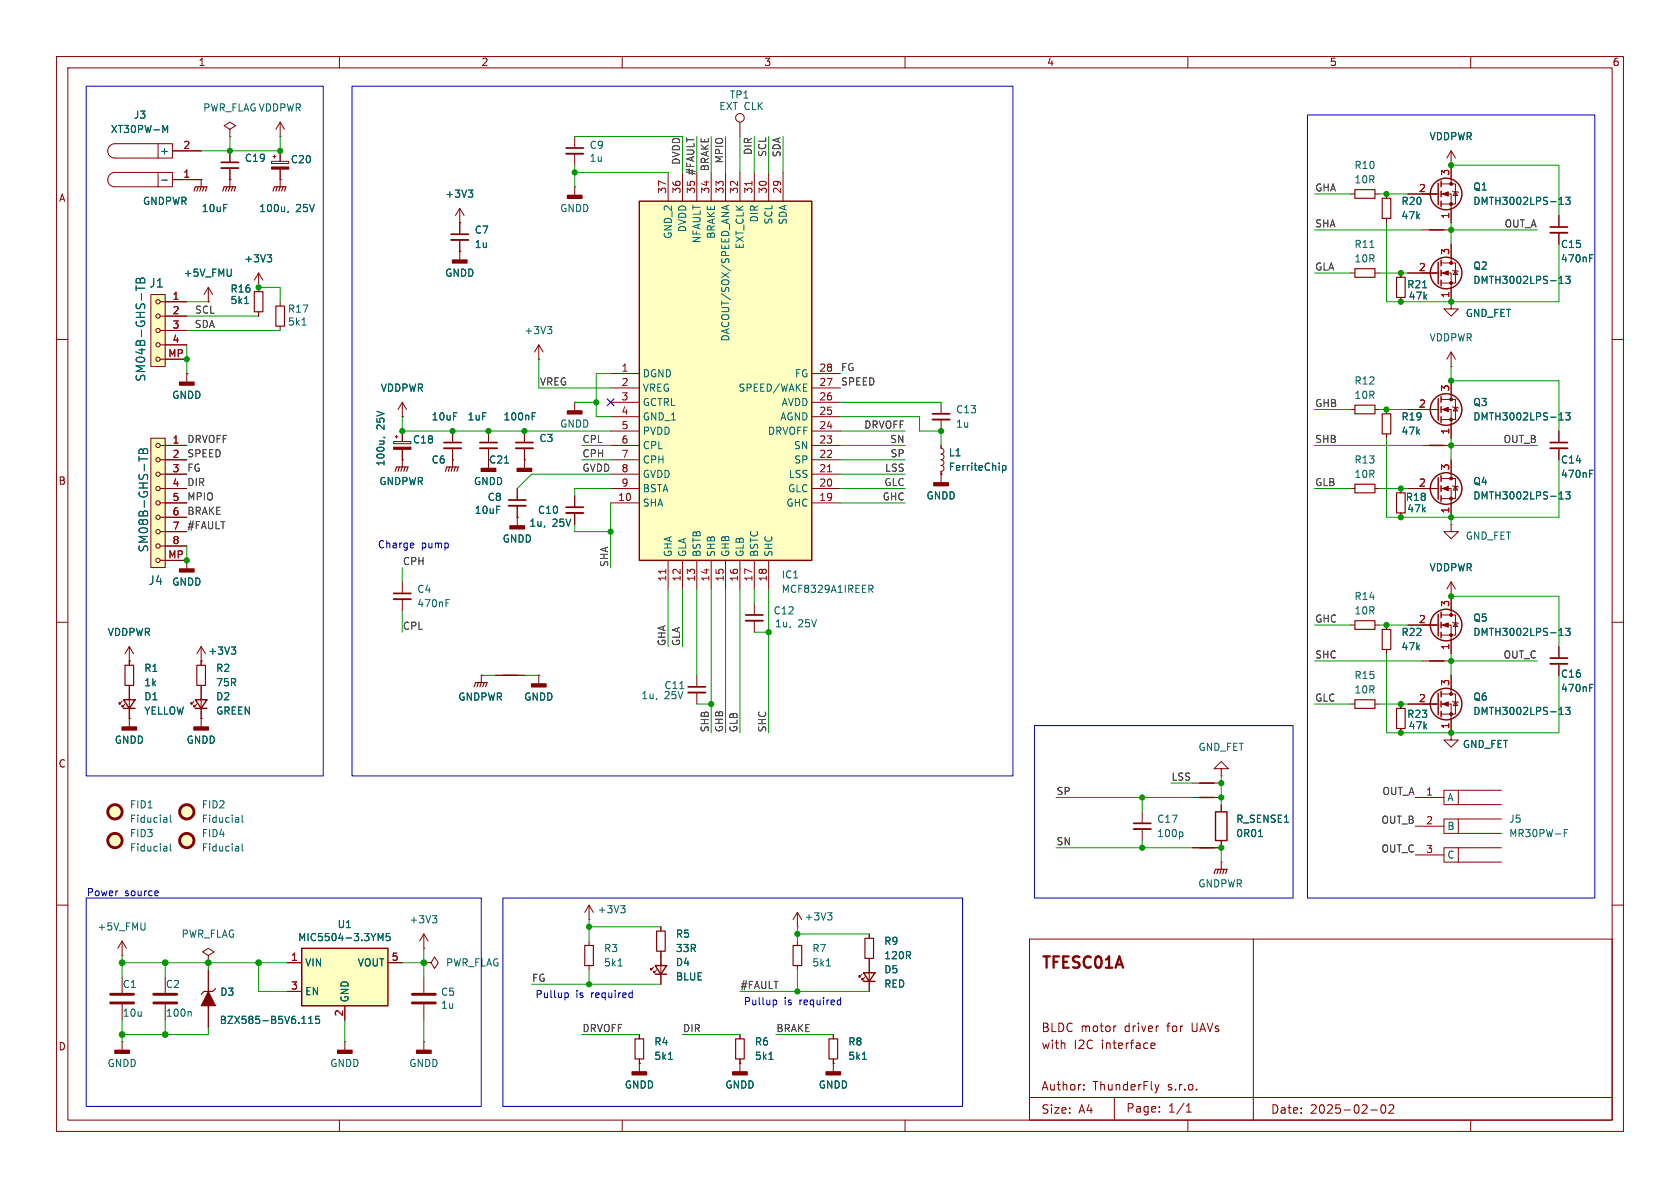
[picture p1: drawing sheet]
<svg xmlns="http://www.w3.org/2000/svg" width="297mm" height="210mm" viewBox="0 0 297 210" stroke-linecap="round" stroke-linejoin="round" font-family="sans-serif">
<g fill="none" stroke="#840000" stroke-width=".18">
<path d="M10 10h277v190h-277zM12 12h273v186h-273zM60 10v2M110 10v2M160 10v2M210 10v2M260 10v2M27.9 30.5h2.6v2.5h-2.6zM27.9 25.4h2.6v2.5h-2.6zM27.9 30.5h-7.6a1.27 1.27 0 0 0-1.3 1.3 1.27 1.27 0 0 0 1.3 1.2h7.6M27.9 25.4h-7.6a1.27 1.27 0 0 0-1.3 1.3 1.27 1.27 0 0 0 1.3 1.2h7.6M30.5 31.8h5.1"/>
<path d="M30.5 26.7h5.1M40.6 22.9l1.1-.7-1.1-.6-1 .6 1 .7v1.2M40.6 24.1h.1M48 28.5h3.1v.4h-3.1zM48.3 27.7h.5M48.5 27.4v.5M49.5 24.1h.1M49.5 21.6v2.5M49.5 26.7v1.8M49.5 29.9v1.9M49.5 21.6l-.7 1.3M49.5 21.6l.8 1.3"/>
<path d="M245.1 34.3v.8M245.1 38.6v.8M45.7 50.8h.1M45.7 48.3l-.7 1.2M45.7 48.3v2.5M45.7 48.3l.8 1.2M49.5 53.3v.8M49.5 57.7v.7M238.8 48.3h.7M243.1 48.3h.7M247.6 48.3v.7M247.6 52.6v.7"/>
<path d="M251.5 40.6h5M10 60h2M285 60h2M10 110h2M285 110h2M10 160h2M104.1 162.6h.1M104.1 160l-.7 1.3M104.1 160v2.6M104.1 166.4v.7M104.1 170.7v.8M104.1 160l.8 1.3"/>
<path d="M115.6 170.9l-.5 .6v-.3v.3h.2M116.1 171.5l-.5 .5v-.3v.3h.2M116.8 168.9v5.1M182 166h103v32h-103zM221.6 166v32M285 160h2M60 198v2M110 198v2M113 188h.1M113 182.9v.7M113 187.2v2.3M160 198v2"/>
<path d="M182 194h103M191.6 192.6v.1M191.6 191.8v.1M197 194v4M197.3 181.4h-.3M203.5 184.9l.7-.2-.1-.3h-.4l-.2 .2v.7h.6M204.2 191.7l.3 1M204.5 192.7l-.1 .4M204.7 181.4h.1M204.9 191.7l-.4 1M205 196.5v.1M205 195.7v.1"/>
<path d="M209.7 196.6h.9M209.7 195.5l.5-.4v1.5M210 198v2M242.3 196.2h1.2M244.3 195.4l.2-.1a.81 .81 0 0 1 .6 .6 .81 .81 0 0 1-.3 .8l-.2 .1a.81 .81 0 0 1-.3-1.4zM245.5 195.4l.6-.1 .2 .1 .1 .3-.9 1.1h.9M260 198v2"/>
</g>
<path d="M28.6 31.8h1M28.8 22.2l.4 .9 .4-.9v1.2M51 37.3l-.1 .3M47.2 45h.8l-.4 .5M47.8 45.5l.2 .3v.3l-.2 .2M53.4 57.5h.7M242.2 43.8h.7M251.5 50.9h.7M109.3 170.8h.7M109.7 160.1h.8l-.4 .5M110.3 160.6l.2 .2v.3l-.2 .3M118.2 187.3h.7" fill="none" stroke="#006464" stroke-width=".18"/>
<path d="M252.7 40.6h2.6M115.8 170.7h2.1l-1.1 1.5zM115.8 172.2h2.1" fill="none" stroke="#840000" stroke-width=".25"/>
<path d="M244.3 35.1h1.6v3.5h-1.6zM48.8 54.1h1.5v3.6h-1.5zM239.5 47.5h3.6v1.5h-3.6zM246.9 49h1.5v3.6h-1.5zM103.4 167.1h1.5v3.6h-1.5zM112.3 183.6h1.5v3.6h-1.5z" fill="none" stroke="#840000" stroke-width=".2"/>
<path d="M111.8 189.5h2.5v.5h-2.5z" fill="#840000" stroke="#840000" stroke-width=".25"/>
<path d="M48 29.5h3.1v.4h-3.1z" fill="#840000" stroke="#840000" stroke-width=".18"/>
<path d="M26.7 52.1h2.5v12.7h-2.5z" fill="#ffffc2"/>
<g fill="none" stroke="#840000" stroke-width=".18">
<path d="M26.7 52.1h2.5v12.7h-2.5zM28.3 58.4h4.7M28.3 55.9h4.7M28.3 53.3h4.7M28.3 63.5h4.7M28.3 61h4.7M33 66h.1M33 66v1.6"/>
<circle cx="27.9" cy="53.3" r=".38"/>
<circle cx="27.9" cy="58.4" r=".38"/>
<circle cx="27.9" cy="55.9" r=".38"/>
<circle cx="27.9" cy="61" r=".38"/>
<circle cx="27.9" cy="63.5" r=".38"/>
</g>
<path d="M24.1 50.5v.9M24.1 50.9h1.5M24.1 49.3l.4-.1 .3 .3a.41 .41 0 0 1 .4-.4 .41 .41 0 0 1 .4 .3v.6h-1.5zM24.8 49.5v.5" fill="none" stroke="#006464" stroke-width=".18"/>
<path d="M31.7 67.6h2.6v.5h-2.6z" fill="#840000" stroke="#840000" stroke-width=".25"/>
<path d="M26.7 77.5h2.5v22.8h-2.5z" fill="#ffffc2"/>
<g fill="none" stroke="#840000" stroke-width=".18">
<path d="M81.3 39.4h.1M81.3 36.8v4.6M81.3 36.8l-.8 1.3M81.3 36.8l.7 1.3M101.6 33h.1M101.6 24.1v2.1M101.6 27.2v2M101.6 33v1.5M130.8 21.6v2.5M36.8 53.3h.1M36.8 50.8l-.7 1.3M36.8 50.8v2.5"/>
<path d="M36.8 50.8l.8 1.3M45.7 50.8v.8M45.7 55.1v.8M81.3 44.5h.1M81.3 42.4v3.6M26.7 77.5h2.5v22.8h-2.5zM28.3 78.7h4.7M69.6 78.1h3v.3h-3zM69.8 77.2h.6M70.1 77v.5M71.1 73.7h.1M71.1 71.1l-.7 1.3"/>
<path d="M71.1 71.1v2.6M71.1 76.2v1.9M71.1 79.4v3.2M71.1 71.1l.8 1.3M80 76.2v2M80 79.2v3.4M95.2 63.5h.1M95.2 61v2.5M95.2 61l-.7 1.2M95.2 61l.8 1.2M101.6 71.1h.1M101.6 71.1v1.5"/>
<path d="M166.4 78.7v.6l.3 .1 .2 .4-.2 .3-.3 .2 .3 .1 .2 .4-.2 .3-.3 .2 .4 .2v.5l-.1 .2-.3 .1 .3 .1 .2 .4-.2 .4-.3 .1v2M166.4 71.1v2.1M166.4 74.2v2M28.3 99.1h4.7M28.3 96.5h4.7M28.3 94h4.7M28.3 91.4h4.7M28.3 88.9h4.7M28.3 86.4h4.7M28.3 83.8h4.7M28.3 81.3h4.7M71.1 81.3h.1"/>
<path d="M80 81.3h.1M86.4 81.3v1.5M91.4 91.4h.1M91.4 86.4v2M91.4 89.4v3.6M92.7 81.3h.1M92.7 81.3v1.5M101.6 87.6v2.1M101.6 90.7v2M166.4 83.8h.1M238.8 86.4h.7M243.1 86.4h.7"/>
<path d="M85.1 119.4h.1M85.1 119.4v1.3M87.6 119.4h5.1M95.2 119.4h.1M95.2 119.4v1.5M123.2 119.4v2M133.3 106.7v2M133.3 109.7v2.1M123.2 122.4v2.1M116.8 163.8v.8M116.8 168.1v.8M141 163.8h.1"/>
<path d="M141 161.3v2.5M141 166.4v.7M141 170.7v.8M141 161.3l-.8 1.3M141 161.3l.7 1.3M152.4 172.2l-.5 .5v-.2v.2h.2M152.9 172.7l-.5 .5v-.2v.2h.3M153.7 165.1v.8M153.7 169.4v5.9M130.8 188h.1M130.8 182.9v.7M130.8 187.2v2.3"/>
<path d="M147.3 188h.1M147.3 182.9v.7M147.3 187.2v2.3"/>
<circle cx="130.8" cy="20.8" r=".76"/>
<circle cx="27.9" cy="78.7" r=".38"/>
<circle cx="27.9" cy="88.9" r=".38"/>
<circle cx="27.9" cy="83.8" r=".38"/>
<circle cx="27.9" cy="81.3" r=".38"/>
<circle cx="27.9" cy="94" r=".38"/>
<circle cx="27.9" cy="91.4" r=".38"/>
<circle cx="27.9" cy="96.5" r=".38"/>
<circle cx="27.9" cy="86.4" r=".38"/>
<circle cx="27.9" cy="99.1" r=".38"/>
</g>
<g fill="none" stroke="#006464" stroke-width=".18">
<path d="M82.8 33.6h.8l-.4 .5M83.3 34.1l.3 .2v.3l-.3 .3M40.9 47.6l-.1 1.1M43.2 53.7h.8M96.8 57.7h.7l-.4 .5M97.3 58.2l.2 .3v.3l-.2 .2M24.6 79.5l.4-.1 .3 .3a.41 .41 0 0 1 .4-.4 .41 .41 0 0 1 .4 .3v.6h-1.5zM25.3 79.7v.5M67.8 77.3l.3 .1M24.6 80.7v.8M24.6 81.1h1.5M177.2 82.3v1.3"/>
<path d="M177.2 82.3h.4l.3 .2-.2 .6h-.5M120.2 121.7h.7M146.1 170.8h.7M146.3 161.4h.8l-.4 .4M146.8 161.8l.3 .3v.3l-.3 .2M135.9 187.3h.8M152.5 187.3h.7"/>
</g>
<g fill="none" stroke="#840000" stroke-width=".2">
<path d="M45 51.6h1.5v3.5h-1.5zM69.8 83.3l.3-.7h2l-.2 .7M70.6 82.6l-.2 .7M71.1 82.6l-.2 .7M71.6 82.6l-.2 .7M78.7 83.3l.3-.7h2l-.2 .7M79.5 82.6l-.3 .7M80 82.6l-.2 .7M80.5 82.6l-.2 .7M239.5 85.6h3.6v1.5h-3.6zM83.8 121.4l.3-.7h2l-.2 .7M84.6 120.7l-.3 .7"/>
<path d="M85.1 120.7l-.3 .7M85.6 120.7l-.3 .7M116.1 164.6h1.5v3.5h-1.5zM140.2 167.1h1.5v3.6h-1.5zM152.9 165.9h1.5v3.5h-1.5zM130 183.6h1.6v3.6h-1.6zM146.6 183.6h1.5v3.6h-1.5z"/>
</g>
<path d="M100.1 27.2h3M79.8 42.4h3M78.5 79.2h3M164.8 74.2h3.1M89.9 89.4h3.1M100.1 90.7h3M131.8 109.7h3.1M121.7 122.4h3" fill="none" stroke="#840000" stroke-width=".33"/>
<path d="M100.1 26.2h3M79.8 41.4h3M78.5 78.2h3M164.8 73.2h3.1M89.9 88.4h3.1M100.1 89.7h3M131.8 108.7h3.1M121.7 121.4h3" fill="none" stroke="#840000" stroke-width=".3"/>
<path d="M88.9 119.4h2.5M152.7 172h2l-1 1.5zM152.7 173.5h2" fill="none" stroke="#840000" stroke-width=".25"/>
<g fill="#840000" stroke="#840000" stroke-width=".25">
<path d="M94 120.9h2.5v.5h-2.5z"/>
<path d="M165.1 85.3h2.5v.6h-2.5z"/>
<path d="M146 189.5h2.6v.5h-2.6z"/>
<path d="M129.5 189.5h2.6v.5h-2.6z"/>
<path d="M100.3 72.6h2.6v.6h-2.6z"/>
<path d="M91.4 82.8h2.6v.5h-2.6z"/>
<path d="M90.2 93h2.5v.5h-2.5z"/>
<path d="M85.1 82.8h2.5v.5h-2.5z"/>
<path d="M100.3 34.5h2.6v.6h-2.6z"/>
<path d="M80 46h2.5v.5h-2.5z"/>
</g>
<path d="M69.6 79h3v.4h-3z" fill="#840000" stroke="#840000" stroke-width=".18"/>
<path d="M113 35.6h30.5v63.5h-30.5z" fill="#ffffc2"/>
<path d="M113 35.6h30.5v63.5h-30.5z" fill="none" stroke="#840000" stroke-width=".25"/>
<g fill="none" stroke="#840000" stroke-width=".18">
<path d="M35.6 31.8h.1M35.6 31.8v1.2M40.6 31.8h.1M40.6 26.7v2M40.6 29.7v3.3M49.5 31.8h.1M49.5 31.8v1.2M118.1 30.5v5.1M120.6 30.5v5.1M123.2 30.5v5.1M125.7 30.5v5.1M128.3 30.5v5.1"/>
<path d="M130.8 30.5v5.1M133.3 30.5v5.1M135.9 30.5v5.1M138.4 30.5v5.1M107.9 66h5.1M107.9 68.6h5.1M107.9 78.7h5.1M107.9 76.2h5.1M107.9 73.7h5.1M107.9 71.1h5.1M143.5 66h5.1M143.5 68.6h5.1"/>
<path d="M143.5 78.7h5.1M143.5 76.2h5.1M143.5 73.7h5.1M143.5 71.1h5.1M33 99.1h.1M33 99.1v1.5M107.9 88.9h5.1M107.9 86.4h5.1M107.9 83.8h5.1M107.9 81.3h5.1M118.1 99.1v5M120.6 99.1v5"/>
<path d="M123.2 99.1v5M125.7 99.1v5M128.3 99.1v5M130.8 99.1v5M133.3 99.1v5M135.9 99.1v5M143.5 88.9h5.1M143.5 86.4h5.1M143.5 83.8h5.1M143.5 81.3h5.1M74.9 172.7v2.8M74.9 177.5v2.8"/>
<path d="M61 184.2h.1M61 184.2v1.5M74.9 184.2h.1M74.9 184.2v1.5"/>
</g>
<path d="M132.9 32.1v.7M146.3 83.4h.7M117.7 100.6v.8" fill="none" stroke="#a90000" stroke-width=".18"/>
<path d="M128.5 36.4v.6M128.8 36.3l-1.2 .4 1.2 .4M142.1 69.2h.6M142.1 67.9h.6M153.6 103.4h.5l.2 .3-.1 .4h-.6M153.9 104.1l.4 .6" fill="none" stroke="#006464" stroke-width=".18"/>
<g fill="#840000" stroke="#840000" stroke-width=".25">
<path d="M59.7 185.7h2.5v.5h-2.5z"/>
<path d="M31.7 100.6h2.6v.5h-2.6z"/>
<path d="M73.7 185.7h2.5v.5h-2.5z"/>
</g>
<path d="M34.3 33.8l.2-.8h2.1l-.3 .8M35.1 33l-.3 .8M35.6 33l-.3 .8M36.1 33l-.3 .8M39.4 33.8l.2-.8h2.1l-.3 .8M40.1 33l-.2 .8M40.6 33l-.2 .8M41.1 33l-.2 .8M48.3 33.8l.2-.8h2l-.2 .8M49 33l-.2 .8M49.5 33l-.2 .8M50 33l-.2 .8" fill="none" stroke="#840000" stroke-width=".2"/>
<path d="M39.1 29.7h3.1" fill="none" stroke="#840000" stroke-width=".33"/>
<path d="M39.1 28.7h3.1" fill="none" stroke="#840000" stroke-width=".3"/>
<path d="M72.9 177.3h4.1M72.9 175.8h4.1" fill="none" stroke="#840000" stroke-width=".51"/>
<path d="M53.3 167.6h15.3v10.2h-15.3z" fill="#ffffc2"/>
<g fill="none" stroke="#840000" stroke-width=".25">
<path d="M254.3 32.4v3.8M254.8 32v1M254.8 33.8v1M254.8 35.6v1M254.3 46.4v3.8M254.8 46v1M254.8 47.8v1M254.8 49.5v1M252.7 78.7h2.6M254.3 70.5v3.8M254.8 70.1v1M254.8 71.9v1"/>
<path d="M254.8 73.7v1M254.3 84.5v3.8M254.8 84.1v1M254.8 85.9v1M254.8 87.6v1M252.7 116.8h2.6M254.3 108.6v3.8M254.8 108.2v1M254.8 110v1M254.8 111.8v1M21.8 123.7h2.1l-1 1.5zM21.8 125.2h2.1"/>
<path d="M34.5 123.7h2.1l-1 1.5zM34.5 125.2h2.1M212.1 138.4h2.5M254.3 122.6v3.8M254.8 122.2v1M254.8 124v1M254.8 125.7v1M212.1 141h2.5M212.1 149.9h2.5M214.9 143.5h2v5.1h-2zM53.3 167.6h15.3v10.2h-15.3z"/>
<circle cx="255.7" cy="34.3" r="2.79"/>
<circle cx="255.7" cy="48.3" r="2.79"/>
<circle cx="255.7" cy="72.4" r="2.79"/>
<circle cx="255.7" cy="86.4" r="2.79"/>
<circle cx="255.7" cy="110.5" r="2.79"/>
<circle cx="255.7" cy="124.5" r="2.79"/>
</g>
<g fill="none" stroke="#840000" stroke-width=".18">
<path d="M30.5 31.8h5.1M30.5 26.7h5.1M35.6 31.8h.1M40.6 31.8h.1M40.6 26.7v2M40.6 29.7v2.1M49.5 31.8h.1M49.5 26.7v1.8M49.5 29.9v1.9M81.3 39.4h.1M81.3 39.4v2M238.8 34.3h.7"/>
<path d="M243.1 34.3h.7M245.1 34.3v.8M245.1 38.6v.8M248.9 34.3h5.4M254.8 34.3h1.7v5.1M254.8 32.5h2.5v3.6h-2.5M256.5 29.2h.1M256.5 26.7v5.8M256.5 26.7l-.7 1.2M256.5 26.7l.8 1.2M256.8 33.8l.1 .1h.8l.1 .1M257.3 33.9l.4 .6h-.8z"/>
<path d="M275.6 38.1v2M29.2 53.3h3.8M29.2 55.9h3.8M29.2 58.4h3.8M36.8 53.3h.1M45.7 50.8h.1M45.7 50.8v.8M45.7 55.1v.8M81.3 44.5h.1M81.3 42.4v2.1M247.6 48.3v.7M247.6 52.6v.7"/>
<path d="M248.9 48.3h5.4M254.8 48.3h1.7v5M254.8 46.5h2.5v3.5h-2.5M256.5 53.3v1.3h1.3l-1.3 1.3-1.2-1.3h1.2M256.5 53.3h.1M256.5 43.2v3.3M256.8 47.8l.1 .1h.8l.1 .1M257.3 47.9l.4 .6h-.8zM275.6 41.1v2.1M29.2 78.7h3.8M29.2 61h3.8M29.2 63.5h3.8"/>
<path d="M33 66h.1M71.1 73.7h.1M71.1 76.2v1.9M71.1 79.4v1.9M80 76.2v2M80 79.2v2.1M86.4 76.2v2M86.4 79.2v2.1M92.7 76.2v2M92.7 79.2v2.1M166.4 78.7v.5M238.8 72.4h.7"/>
<path d="M243.1 72.4h.7M245.1 72.4v.8M245.1 76.7v.8M248.9 72.4h5.4M251.5 78.7h5M254.8 72.4h1.7v5.1M254.8 70.6h2.5v3.6h-2.5M256.5 64.8h.1M256.5 62.2v2.6M256.5 67.3v3.3M256.5 62.2l-.7 1.3M256.5 62.2l.8 1.3"/>
<path d="M256.8 71.9l.1 .1h.8l.1 .1M257.3 72l.4 .6h-.8zM275.6 76.2v2M275.6 79.2v2.1M29.2 86.4h3.8M29.2 81.3h3.8M29.2 83.8h3.8M29.2 88.9h3.8M29.2 91.4h3.8M29.2 94h3.8M29.2 96.5h3.8M29.2 99.1h3.8"/>
<path d="M33 99.1h.1M71.1 81.3h.1M80 81.3h.1M91.4 91.4h.1M91.4 86.4v2M91.4 89.4v2M92.7 81.3h.1M101.6 87.6v2.1M101.6 90.7v2M166.4 83.8h.1M166.4 83.3v.5M247.6 86.4v.7"/>
<path d="M247.6 90.7v.7M248.9 86.4h5.4M254.8 86.4h1.7v5M254.8 84.6h2.5v3.5h-2.5M256.5 92.7v1.3h1.3l-1.3 1.3-1.2-1.3h1.2M256.5 92.7h.1M256.5 81.3v3.3M256.8 85.9l.1 .1h.8l.1 .1M257.3 86l.4 .6h-.8zM22.9 116.8h.1M22.9 114.3v3.3M22.9 114.3l-.8 1.3"/>
<path d="M22.9 114.3l.7 1.3M35.6 116.8h.1M35.6 114.3v3.3M35.6 114.3l-.8 1.3M35.6 114.3l.7 1.3M71.1 102.9v2M71.1 105.9v2.1M85.1 119.4h.1M87.6 119.4h5.1M95.2 119.4h.1M238.8 110.5h.7M243.1 110.5h.7"/>
<path d="M245.1 110.5v.8M245.1 114.8v.8M248.9 110.5h5.4M251.5 116.8h5M254.8 110.5h1.7v5.1M254.8 108.7h2.5v3.6h-2.5M256.5 105.4h.1M256.5 102.9v5.8M256.5 119.4v3.3M256.5 102.9l-.7 1.2M256.5 102.9l.8 1.2M256.8 110l.1 .1h.8l.1 .1"/>
<path d="M257.3 110.1l.4 .6h-.8zM275.6 114.3v2M275.6 117.3v2.1M21.6 124l-.5 .5v-.3v.3h.2M22.1 124.5l-.5 .5v-.3v.3h.2M22.9 127h.1M22.9 121.2v7.3M34.3 124l-.5 .5v-.3v.3h.2M34.8 124.5l-.5 .5v-.3v.3h.2M35.6 127h.1M35.6 121.2v7.3M210.8 138.4h5.1"/>
<path d="M215.9 135.9h1.3l-1.3-1.3-1.3 1.3h1.3v1.3M215.9 137.2h.1M238.8 124.5h.7M243.1 124.5h.7M247.6 124.5v.7M247.6 128.8v.7M248.9 124.5h5.4M254.8 124.5h1.7v5M254.8 122.7h2.5v3.5h-2.5M255.3 139.7h2.5v2.5h-2.5zM256.5 129.5v1.3h1.3l-1.3 1.3-1.2-1.3h1.2M256.5 129.5h.1"/>
<path d="M256.8 124l.1 .1h.8l.1 .1M257.3 124.1l.4 .6h-.8zM257.8 139.7h7.6M201.9 143.5v2M201.9 146.6v2M210.8 141h5.1M215.9 152.4h.1M215.9 148.6v1.3h-5.1M215.9 142.2v1.3M215.9 152.4v1.3M250.2 141h5.1M250.2 146.1h5.1"/>
<path d="M250.2 151.1h5.1M255.3 144.8h2.5v2.5h-2.5zM255.3 149.9h2.5v2.5h-2.5zM257.8 144.8h7.6M257.8 149.9h7.6M257.8 142.2h7.6M257.8 147.3h7.6M257.8 152.4h7.6M21.6 168.9h.1M21.6 166.4l-.8 1.2M21.6 166.4v2.5M21.6 172.7v2.8"/>
<path d="M21.6 177.5v2.8M21.6 166.4l.8 1.2M29.2 172.7v2.8M29.2 177.5v2.8M36.8 168.9l1-.6-1-.7-1 .7 1 .6v1.3M36.8 170.2h.1M36.8 171.5v3.8M36.8 177.8v3.8M50.8 170.2h2.5M50.8 175.3h2.5M61 177.8v2.5M68.6 170.2h2.5"/>
<path d="M74.9 167.6h.1M74.9 170.2h1.3l.6-1 .7 1-.7 1-.6-1M74.9 170.2h.1M74.9 165.1l-.7 1.3M74.9 165.1v2.5M74.9 165.1l.8 1.3M116.8 163.8v.8M116.8 168.1v2.6M116.8 172.2v1.8M153.7 165.1v.8M153.7 169.4v2.6M153.7 173.5v1.8"/>
<path d="M21.6 184.2h.1M21.6 184.2v1.5M113 188h.1M113 182.9v.7M113 187.2v.8M130.8 188h.1M130.8 182.9v.7M130.8 187.2v.8M147.3 188h.1M147.3 182.9v.7M147.3 187.2v.8"/>
</g>
<g fill="none" stroke="#006464" stroke-width=".18">
<path d="M28.6 31.8h1M28.8 22.2l.4 .9 .4-.9v1.2M51 37.3l-.1 .3M82.8 33.6h.8l-.4 .5M83.3 34.1l.3 .2v.3l-.3 .3M275.6 36.1h.8M275.8 35.2l.2-.3v1.2M276.8 34.9h.8l-.4 .5 .3 .1v.5l-.2 .1-.5-.1M24.1 50.5v.9M24.1 50.9h1.5M24.1 49.3l.4-.1 .3 .3a.41 .41 0 0 1 .4-.4 .41 .41 0 0 1 .4 .3v.6h-1.5zM24.8 49.5v.5"/>
<path d="M40.9 47.6l-.1 1.1M43.2 53.7h.8M47.2 45h.8l-.4 .5M47.8 45.5l.2 .3v.3l-.2 .2M251.5 50.9h.7M275.6 50.1h.8M275.8 49.1l.2-.3v1.3M276.8 48.8h.8l-.4 .5 .3 .1v.6l-.2 .1-.5-.1M281 45.6h.5M281 45h.6M24.6 79.5l.4-.1 .3 .3a.41 .41 0 0 1 .4-.4 .41 .41 0 0 1 .4 .3v.6h-1.5zM25.3 79.7v.5"/>
<path d="M67.8 77.3l.3 .1M94.1 73.6h.4M94.1 73h.6M275.6 74.2h.8M275.8 73.3l.2-.3v1.2M276.8 73h.8l-.4 .5 .3 .1v.5l-.2 .1-.5-.1M24.6 80.7v.8M24.6 81.1h1.5M89.2 81.9h.7M177.2 82.3h.4l.3 .2-.2 .6h-.5M177.2 82.3v1.3M275.6 88.2h.8"/>
<path d="M275.8 87.2l.2-.3v1.3M276.8 86.9h.8l-.4 .5 .3 .1v.6l-.2 .1-.5-.1M281 83.7h.5M281 83.1h.6M40.9 114.4h.8l-.5 .5M41.4 114.9l.3 .2v.3l-.3 .2M78.9 106.6h.4M78.9 106h.6M275.6 112.3h.8M275.8 111.4l.2-.3v1.2M276.8 111.1h.8l-.4 .5 .3 .1v.5l-.2 .1-.5-.1M275.6 126.3h.8"/>
<path d="M275.8 125.3l.2-.3v1.3M276.8 125h.8l-.4 .5 .3 .1v.6l-.2 .1-.5-.1M281 121.6h.5M281 121h.6M29.4 144.6l.1 .8M29.4 149.7l.1 .7M29.5 150.4h-.1M29.5 149.9l-.1 .1M29.5 145.3l-.1 .1M29.5 144.8l-.1 .1M30.1 149.2v1.1l.2 .1M30.1 144.1v1.1l.2 .2"/>
<path d="M42.1 144.6l.1 .8M42.1 149.7l.1 .7M42.2 145.3l-.1 .1M42.2 144.8l-.1 .1M42.2 150.4h-.1M42.2 149.9l-.1 .1M42.8 144.1v1.1l.2 .2M42.8 149.2v1.1l.2 .1M208.9 147.1l.2 .2v.4l-.2 .2M222.5 147.9h.7M276.5 147.2h.5M277.2 146.6h-.7v1.3"/>
<path d="M25.6 163.1v1.2M33.6 178.8l.2 .2v.6M56.4 179.6h-.6v.7l.2-.2 .4 .1 .1 .2-.1 .4-.1 .1-.5-.1M66.9 165l.4 .9 .4-.9v1.3M68.9 165h-.6l-.1 .6 .2-.1 .5 .1 .1 .1-.1 .5-.2 .1-.5-.1M76.4 161.9h.8l-.4 .5M77 162.4l.2 .2v.3l-.2 .2M53.4 180.9h.7M54.6 180.9h.7M54.6 180l.3-.4v1.3M118.2 187.3h.7M135.9 187.3h.8"/>
<path d="M152.5 187.3h.7"/>
</g>
<g fill="#ffffc2" stroke="#ffffc2" stroke-width=".18">
<circle cx="20.3" cy="148.6" r="1.27"/>
<circle cx="33" cy="143.5" r="1.27"/>
<circle cx="33" cy="148.6" r="1.27"/>
<circle cx="20.3" cy="143.5" r="1.27"/>
</g>
<g fill="none" stroke="#840000" stroke-width=".51">
<path d="M19.6 177.3h4M19.6 175.8h4M27.2 177.3h4M27.2 175.8h4"/>
<circle cx="20.3" cy="143.5" r="1.27"/>
<circle cx="20.3" cy="148.6" r="1.27"/>
<circle cx="33" cy="143.5" r="1.27"/>
<circle cx="33" cy="148.6" r="1.27"/>
</g>
<g fill="none" stroke="#840000" stroke-width=".2">
<path d="M239.5 33.5h3.6v1.6h-3.6zM239.5 71.6h3.6v1.6h-3.6zM244.3 73.2h1.6v3.5h-1.6zM246.9 87.1h1.5v3.6h-1.5zM22.1 117.6h1.5v3.6h-1.5zM34.8 117.6h1.5v3.6h-1.5zM239.5 109.7h3.6v1.6h-3.6zM244.3 111.3h1.6v3.5h-1.6zM239.5 123.7h3.6v1.5h-3.6zM246.9 125.2h1.5v3.6h-1.5zM214.6 154.4l.3-.7h2l-.2 .7M215.4 153.7l-.3 .7"/>
<path d="M215.9 153.7l-.3 .7M216.4 153.7l-.2 .7M38.1 174.8l-.5 .5h-1.5l-.5 .5"/>
</g>
<g fill="#840000" stroke="#840000" stroke-width=".18">
<path d="M36.8 175.3l1.3 2.5h-2.5z"/>
<path d="M255 48.3l1-.4v.7z"/>
<path d="M255 86.4l1-.4v.7z"/>
<path d="M255 110.5l1-.4v.8z"/>
<path d="M255 124.5l1-.4v.7z"/>
<path d="M255 72.4l1-.4v.8z"/>
<path d="M255 34.3l1-.4v.8z"/>
<circle cx="256.5" cy="50" r=".25"/>
<circle cx="256.5" cy="46.5" r=".25"/>
<circle cx="256.5" cy="88.1" r=".25"/>
<circle cx="256.5" cy="84.6" r=".25"/>
<circle cx="256.5" cy="112.3" r=".25"/>
<circle cx="256.5" cy="108.7" r=".25"/>
<circle cx="256.5" cy="126.2" r=".25"/>
<circle cx="256.5" cy="122.7" r=".25"/>
<circle cx="256.5" cy="74.2" r=".25"/>
<circle cx="256.5" cy="70.6" r=".25"/>
<circle cx="256.5" cy="36.1" r=".25"/>
<circle cx="256.5" cy="32.5" r=".25"/>
</g>
<g fill="#840000" stroke="#840000" stroke-width=".25">
<path d="M20.3 185.7h2.6v.5h-2.6z"/>
<path d="M21.6 128.5h2.5v.5h-2.5z"/>
<path d="M34.3 128.5h2.5v.5h-2.5z"/>
</g>
<path d="M274.1 41.1h3M84.8 79.2h3.1M91.2 79.2h3M274.1 79.2h3M69.6 105.9h3M274.1 117.3h3M200.4 146.6h3.1" fill="none" stroke="#840000" stroke-width=".33"/>
<path d="M274.1 40.1h3M84.8 78.2h3.1M91.2 78.2h3M274.1 78.2h3M69.6 104.9h3M274.1 116.3h3M200.4 145.5h3.1" fill="none" stroke="#840000" stroke-width=".3"/>
<g fill="none" stroke="#0000c2" stroke-width=".18">
<path d="M15.2 15.2h41.9v122h-41.9zM62.2 15.2h116.9v122h-116.9zM231.1 20.3h50.8v138.5h-50.8zM73 96l.2 .3-.7 .1M73.1 96.8h-.1M182.9 128.3h45.7v30.5h-45.7zM15.2 158.8h69.9v36.8h-69.9zM27.8 157.5l.2 .3-.6 .1M27.9 158.3h-.1M88.9 158.8h81.3v36.8h-81.3zM100 175.5l.4 .1 .1 .1-.1 .5-.4 .2M111.4 175.5l.4 .1"/>
<path d="M111.8 176.3l-.4 .1M111.8 175.1v1.3M136.8 176.8h.4l.1 .2-.1 .5-.4 .1M148.3 176.8h.3M148.6 177.6h-.3M148.6 176.4v1.2"/>
</g>
<g fill="none" stroke="#009600" stroke-width=".18">
<path d="M40.6 24.1v2.6M49.5 24.1v2.6h-13.9M101.6 24.1h19v6.4M101.6 29.2v3.8M101.6 30.5h16.5M123.2 24.1v6.4M125.7 24.1v6.4M128.3 24.1v6.4M130.8 24.1v6.4M133.3 24.1v6.4M135.9 24.1v6.4M138.4 24.1v6.4"/>
<path d="M232.4 34.3h6.4M243.8 34.3h5.1M245.1 39.4v13.9h30.5v-10.1M256.5 29.2h19.1v8.9M256.5 39.4v3.8M33 53.3h3.8M33 55.9h12.7M33 58.4h16.5M45.7 50.8h3.8v2.5M232.4 40.6h19.1M232.4 48.3h6.4M243.8 48.3h5.1"/>
<path d="M256.5 40.6h15.3M33 61v5M71.1 73.7v2.5h36.8M95.2 63.5v5.1h12.7M101.6 71.1h3.8M102.9 78.7h5M107.9 66h-2.5v7.7h2.5M148.6 73.7h14v2.5h3.8v2.5M148.6 78.7h11.4M148.6 76.2h11.4M148.6 71.1h17.8M232.4 78.7h19.1"/>
<path d="M232.4 72.4h6.4M243.8 72.4h5.1M245.1 77.5v13.9h30.5v-10.1M256.5 64.8v2.5h19.1v8.9M256.5 78.7h15.3M256.5 77.5v3.8M33 96.5v2.6M101.6 92.7v1.3h6.3M102.9 81.3h5M107.9 86.4h-6.3v1.2M107.9 83.8h-13.9l-2.6 2.6M107.9 88.9v11.4"/>
<path d="M148.6 86.4h11.4M148.6 83.8h11.4M148.6 81.3h11.4M148.6 88.9h11.4M232.4 86.4h6.4M243.8 86.4h5.1M256.5 91.4v1.3M71.1 100.3v2.6M71.1 108v3.8M85.1 119.4h2.5M92.7 119.4h2.5M118.1 104.1v10.2"/>
<path d="M120.6 104.1v10.2M123.2 104.1v15.3M125.7 104.1v25.4M128.3 104.1v25.4M130.8 104.1v25.4M133.3 111.8h2.6M133.3 104.1v2.6M135.9 104.1v25.4M232.4 110.5h6.4M232.4 116.8h19.1M243.8 110.5h5.1M245.1 115.6v13.9h30.5v-10.1"/>
<path d="M256.5 105.4h19.1v8.9M256.5 116.8h15.3M256.5 115.6v3.8M123.2 124.5h2.5M207 138.4h3.8M215.9 137.2v5M232.4 124.5h6.4M243.8 124.5h5.1M186.7 141h24.1M186.7 149.9h24.1M201.9 141v2.5M201.9 148.6v1.3"/>
<path d="M215.9 149.9v2.5M21.6 170.2h29.2M21.6 168.9v3.8M29.2 170.2v2.5M36.8 170.2v1.3M45.7 170.2v5.1h5.1M71.1 170.2h3.8M74.9 167.6v5.1M94 174h22.8M104.1 162.6v3.8M104.1 171.5v2.5M104.1 163.8h12.7"/>
<path d="M130.8 175.3h22.9M141 163.8v2.6M141 171.5v3.8M141 165.1h12.7M21.6 180.3v3.9M29.2 180.3v2.6M36.8 181.6v1.3h-15.2M61 180.3v3.9M74.9 180.3v3.9M102.9 182.9h10.1M120.6 182.9h10.2M137.2 182.9h10.1"/>
</g>
<path d="M107.3 70.5l1.3 1.2M108.6 70.5l-1.3 1.2" fill="none" stroke="#000084" stroke-width=".18"/>
<g fill="#009600" stroke="#009600" stroke-width=".18">
<circle cx="247.6" cy="91.4" r=".46"/>
<circle cx="247.6" cy="86.4" r=".46"/>
<circle cx="256.5" cy="78.7" r=".46"/>
<circle cx="256.5" cy="67.3" r=".46"/>
<circle cx="215.9" cy="138.4" r=".46"/>
<circle cx="215.9" cy="141" r=".46"/>
<circle cx="256.5" cy="105.4" r=".46"/>
<circle cx="256.5" cy="116.8" r=".46"/>
<circle cx="245.1" cy="110.5" r=".46"/>
<circle cx="256.5" cy="91.4" r=".46"/>
<circle cx="201.9" cy="149.9" r=".46"/>
<circle cx="201.9" cy="141" r=".46"/>
<circle cx="215.9" cy="149.9" r=".46"/>
<circle cx="247.6" cy="124.5" r=".46"/>
<circle cx="256.5" cy="129.5" r=".46"/>
<circle cx="247.6" cy="129.5" r=".46"/>
<circle cx="245.1" cy="72.4" r=".46"/>
<circle cx="166.4" cy="76.2" r=".46"/>
<circle cx="256.5" cy="29.2" r=".46"/>
<circle cx="256.5" cy="40.6" r=".46"/>
<circle cx="256.5" cy="53.3" r=".46"/>
<circle cx="245.1" cy="34.3" r=".46"/>
<circle cx="247.6" cy="48.3" r=".46"/>
<circle cx="247.6" cy="53.3" r=".46"/>
<circle cx="33" cy="63.5" r=".46"/>
<circle cx="40.6" cy="26.7" r=".46"/>
<circle cx="49.5" cy="26.7" r=".46"/>
<circle cx="45.7" cy="50.8" r=".46"/>
<circle cx="33" cy="99.1" r=".46"/>
<circle cx="101.6" cy="30.5" r=".46"/>
<circle cx="86.4" cy="76.2" r=".46"/>
<circle cx="92.7" cy="76.2" r=".46"/>
<circle cx="107.9" cy="94" r=".46"/>
<circle cx="105.4" cy="71.1" r=".46"/>
<circle cx="80" cy="76.2" r=".46"/>
<circle cx="71.1" cy="76.2" r=".46"/>
<circle cx="104.1" cy="174" r=".46"/>
<circle cx="29.2" cy="182.9" r=".51"/>
<circle cx="74.9" cy="170.2" r=".51"/>
<circle cx="141" cy="165.1" r=".46"/>
<circle cx="141" cy="175.3" r=".46"/>
<circle cx="104.1" cy="163.8" r=".46"/>
<circle cx="135.9" cy="111.8" r=".46"/>
<circle cx="125.7" cy="124.5" r=".46"/>
<circle cx="29.2" cy="170.2" r=".51"/>
<circle cx="45.7" cy="170.2" r=".51"/>
<circle cx="36.8" cy="170.2" r=".51"/>
<circle cx="21.6" cy="182.9" r=".51"/>
<circle cx="21.6" cy="170.2" r=".51"/>
</g>
<text font-size="2.8" fill="#840000" x="184" y="171.8">TFESC01A</text>
<g font-size="2.1" fill="#006464">
<text x="26.3" y="51">J1</text>
<text x="25.9" y="67.6" transform="rotate(-90 25.9 67.6)">SM04B-GHS-TB</text>
<text x="26.4" y="97.7" transform="rotate(-90 26.4 97.7)">SM08B-GHS-TB</text>
<text x="26.1" y="103.6">J4</text>
</g>
<g font-size="2.1" fill="#840000">
<text x="184" y="182.7">BLDC motor</text>
<text x="184" y="185.7">with</text>
<text x="189.8" y="185.7">I2C</text>
<text x="194.8" y="185.7">interface</text>
<text x="198.8" y="182.7">driver</text>
<text x="206.5" y="182.7">for</text>
<text x="210.9" y="182.7">UAVs</text>
<text x="184" y="193">Author:</text>
<text x="184" y="197.1">Size:</text>
<text x="190.7" y="197.1">A4</text>
<text x="193.2" y="193">ThunderFly</text>
<text x="199" y="196.9">Page:</text>
<text x="206.5" y="193">s.r.o.</text>
<text x="206.5" y="196.9">1/1</text>
<text x="224.6" y="197.1">Date:</text>
<text x="231.6" y="197.1">2025-02-02</text>
</g>
<g font-size="1.8" fill="#840000">
<text x="35" y="11.9">1</text>
<text x="85" y="11.9">2</text>
<text x="135" y="11.9">3</text>
<text x="185" y="11.9">4</text>
<text x="235" y="11.9">5</text>
<text x="285" y="11.9">6</text>
<text x="10.3" y="35.9">A</text>
<text x="86.4" y="82.1">C21</text>
<text x="10.3" y="85.9">B</text>
<text x="10.3" y="135.9">C</text>
<text x="10.3" y="185.9">D</text>
</g>
<g font-size="1.8" fill="#006464">
<text x="128.9" y="17.6">TP1</text>
<text x="19.5" y="23.7">XT30PW-M</text>
<text x="23.6" y="21.2">J3</text>
<text x="35.8" y="19.9">PWR_FLAGVDDPWR</text>
<text x="127.1" y="19.7">EXT CLK</text>
<text x="28.2" y="27.5">+</text>
<text x="43.2" y="28.8">C19</text>
<text x="51.3" y="29.1">C20</text>
<text x="104.1" y="26.5">C9</text>
<text x="104.1" y="28.8">1u</text>
<text x="252.6" y="25">VDDPWR</text>
<text x="78.6" y="35.2">+3V3</text>
<text x="239.4" y="30.1">R10</text>
<text x="239.4" y="32.6">10R</text>
<text x="260.4" y="33.9">Q1</text>
<text x="25.2" y="36.4">GNDPWR</text>
<text x="35.6" y="37.7">10uF</text>
<text x="45.7" y="37.7">100u,</text>
<text x="52.3" y="37.7">25V</text>
<text x="83.8" y="41.5">C7</text>
<text x="98.9" y="37.7">GNDD</text>
<text x="121.5" y="41.2" transform="rotate(-90 121.5 41.2)">DVDD</text>
<text x="134.2" y="39.4" transform="rotate(-90 134.2 39.4)">DIR</text>
<text x="136.8" y="39.8" transform="rotate(-90 136.8 39.8)">SCL</text>
<text x="139.3" y="39.8" transform="rotate(-90 139.3 39.8)">SDA</text>
<text x="247.7" y="39">47k</text>
<text x="247.7" y="36.4">R20</text>
<text x="260.4" y="36.4">DMTH3002LPS-13</text>
<text x="43.1" y="46.6">+3V3</text>
<text x="83.8" y="44">1u</text>
<text x="119" y="42.3" transform="rotate(-90 119 42.3)">GND_2</text>
<text x="124.1" y="43.1" transform="rotate(-90 124.1 43.1)">NFAULT</text>
<text x="126.6" y="42.3" transform="rotate(-90 126.6 42.3)">BRAKE</text>
<text x="131.7" y="44.1" transform="rotate(-90 131.7 44.1)">EXT_CLK</text>
<text x="239.4" y="44">R11</text>
<text x="239.4" y="46.6">10R</text>
<text x="260.4" y="47.9">Q2</text>
<text x="275.9" y="46.6">470nF</text>
<text x="275.9" y="44">C15</text>
<text x="32.4" y="49.1">+5V_FMU</text>
<text x="40.6" y="53.9">5k1</text>
<text x="40.6" y="51.9">R16</text>
<text x="78.6" y="49.1">GNDD</text>
<text x="248.7" y="51.2">R21</text>
<text x="248.9" y="53.2">47k</text>
<text x="260.4" y="50.4">DMTH3002LPS-13</text>
<text x="50.8" y="57.8">5k1</text>
<text x="50.8" y="55.5">R17</text>
<text x="92.6" y="59.3">+3V3</text>
<text x="259" y="56.2">GND_FET</text>
<text x="129.1" y="60.5" transform="rotate(-90 129.1 60.5)">DACOUT/SOX/SPEED_ANA</text>
<text x="252.6" y="60.6">VDDPWR</text>
<text x="30.3" y="70.7">GNDD</text>
<text x="67.2" y="69.4">VDDPWR</text>
<text x="113.5" y="66.9">DGND</text>
<text x="113.5" y="69.4">VREG</text>
<text x="113.5" y="72">GCTRL</text>
<text x="130.5" y="69.4">SPEED/WAKE</text>
<text x="138.1" y="72">AVDD</text>
<text x="140.4" y="66.9">FG</text>
<text x="239.4" y="68.2">R12</text>
<text x="239.4" y="70.7">10R</text>
<text x="260.4" y="72">Q3</text>
<text x="68.2" y="76" transform="rotate(-90 68.2 76)">25V</text>
<text x="76.2" y="74.5">10uF</text>
<text x="82.6" y="74.5">1uF</text>
<text x="88.9" y="74.5">100nF</text>
<text x="98.9" y="75.8">GNDD</text>
<text x="113.5" y="74.5">GND_1</text>
<text x="113.5" y="77.1">PVDD</text>
<text x="135.7" y="77.1">DRVOFF</text>
<text x="137.8" y="74.5">AGND</text>
<text x="168.9" y="75.8">1u</text>
<text x="168.9" y="73.3">C13</text>
<text x="247.7" y="77.1">47k</text>
<text x="247.7" y="74.5">R19</text>
<text x="260.4" y="74.5">DMTH3002LPS-13</text>
<text x="68.2" y="82.5" transform="rotate(-90 68.2 82.5)">100u,</text>
<text x="72.9" y="78.6">C18</text>
<text x="76.2" y="82.1">C6</text>
<text x="95.3" y="78.3">C3</text>
<text x="113.5" y="79.6">CPL</text>
<text x="113.5" y="82.1">CPH</text>
<text x="140.3" y="79.6">SN</text>
<text x="140.3" y="82.1">SP</text>
<text x="167.6" y="83.4">FerriteChip</text>
<text x="167.6" y="80.9">L1</text>
<text x="239.4" y="82.1">R13</text>
<text x="275.9" y="82.1">C14</text>
<text x="67" y="86">GNDPWR</text>
<text x="83.7" y="86">GNDD</text>
<text x="86.1" y="88.7">C8</text>
<text x="113.5" y="89.8">SHA</text>
<text x="113.5" y="84.7">GVDD</text>
<text x="113.5" y="87.2">BSTA</text>
<text x="138.9" y="89.8">GHC</text>
<text x="139.2" y="87.2">GLC</text>
<text x="139.4" y="84.7">LSS</text>
<text x="163.7" y="88.5">GNDD</text>
<text x="239.4" y="84.7">10R</text>
<text x="248.4" y="88.7">R18</text>
<text x="260.4" y="88.5">DMTH3002LPS-13</text>
<text x="260.4" y="86">Q4</text>
<text x="275.9" y="84.7">470nF</text>
<text x="83.8" y="91">10uF</text>
<text x="93.5" y="93.3">1u,</text>
<text x="95" y="91">C10</text>
<text x="97.6" y="93.3">25V</text>
<text x="248.7" y="90.8">47k</text>
<text x="259" y="95.6">GND_FET</text>
<text x="88.8" y="96.1">GNDD</text>
<text x="119" y="98.6" transform="rotate(-90 119 98.6)">GHA</text>
<text x="121.5" y="98.6" transform="rotate(-90 121.5 98.6)">GLA</text>
<text x="124.1" y="98.6" transform="rotate(-90 124.1 98.6)">BSTB</text>
<text x="126.6" y="98.6" transform="rotate(-90 126.6 98.6)">SHB</text>
<text x="129.1" y="98.6" transform="rotate(-90 129.1 98.6)">GHB</text>
<text x="131.7" y="98.6" transform="rotate(-90 131.7 98.6)">GLB</text>
<text x="134.2" y="98.6" transform="rotate(-90 134.2 98.6)">BSTC</text>
<text x="136.8" y="98.6" transform="rotate(-90 136.8 98.6)">SHC</text>
<text x="252.6" y="101.2">VDDPWR</text>
<text x="30.3" y="103.7">GNDD</text>
<text x="73.7" y="105">C4</text>
<text x="73.7" y="107.5">470nF</text>
<text x="138.1" y="102.5">IC1</text>
<text x="138.1" y="105">MCF8329A1IREER</text>
<text x="239.4" y="106.3">R14</text>
<text x="18.9" y="112.6">VDDPWR</text>
<text x="136.7" y="108.8">C12</text>
<text x="136.9" y="111.1">1u,</text>
<text x="141" y="111.1">25V</text>
<text x="239.4" y="108.8">10R</text>
<text x="247.7" y="112.6">R22</text>
<text x="260.4" y="112.6">DMTH3002LPS-13</text>
<text x="260.4" y="110.1">Q5</text>
<text x="25.4" y="119">R1</text>
<text x="36.7" y="115.9">+3V3</text>
<text x="38.1" y="119">R2</text>
<text x="247.7" y="115.2">47k</text>
<text x="275.9" y="120">C16</text>
<text x="25.4" y="124">D1</text>
<text x="25.4" y="121.5">1k</text>
<text x="38.1" y="124">D2</text>
<text x="38.1" y="121.5">75R</text>
<text x="80.9" y="124.1">GNDPWR</text>
<text x="92.6" y="124.1">GNDD</text>
<text x="113.3" y="123.8">1u,</text>
<text x="117.4" y="122">C11</text>
<text x="117.4" y="123.8">25V</text>
<text x="239.4" y="120.2">R15</text>
<text x="239.4" y="122.8">10R</text>
<text x="260.4" y="124.1">Q6</text>
<text x="275.9" y="122.5">470nF</text>
<text x="20.2" y="131.7">GNDD</text>
<text x="25.4" y="126.5">YELLOW</text>
<text x="32.9" y="131.7">GNDD</text>
<text x="38.1" y="126.5">GREEN</text>
<text x="248.7" y="127.1">R23</text>
<text x="248.9" y="129.1">47k</text>
<text x="260.4" y="126.6">DMTH3002LPS-13</text>
<text x="211.8" y="132.9">GND_FET</text>
<text x="258.5" y="132.4">GND_FET</text>
<text x="22.9" y="143.1">FID1</text>
<text x="35.6" y="143.1">FID2</text>
<text x="255.8" y="141.8">A</text>
<text x="22.9" y="148.2">FID3</text>
<text x="22.9" y="145.6">Fiducial</text>
<text x="35.6" y="148.2">FID4</text>
<text x="35.6" y="145.6">Fiducial</text>
<text x="204.5" y="148.2">100p</text>
<text x="204.5" y="145.6">C17</text>
<text x="218.4" y="148.2">0R01</text>
<text x="218.4" y="145.6">R_SENSE1</text>
<text x="255.8" y="146.9">B</text>
<text x="266.7" y="145.6">J5</text>
<text x="266.7" y="148.2">MR30PW-F</text>
<text x="22.9" y="150.7">Fiducial</text>
<text x="35.6" y="150.7">Fiducial</text>
<text x="255.8" y="152">C</text>
<text x="105.6" y="161.6">+3V3</text>
<text x="211.7" y="157.1">GNDPWR</text>
<text x="17.1" y="164.7">+5V_FMU</text>
<text x="32" y="166">PWR_FLAG</text>
<text x="52.6" y="166.6">MIC5504-3.3YM5</text>
<text x="59.6" y="164.3">U1</text>
<text x="72.3" y="163.4">+3V3</text>
<text x="119.4" y="166">R5</text>
<text x="142.1" y="162.9">+3V3</text>
<text x="156.2" y="167.2">R9</text>
<text x="53.8" y="171">VIN</text>
<text x="63.2" y="171">VOUT</text>
<text x="78.7" y="171">PWR_FLAG</text>
<text x="106.7" y="168.5">R3</text>
<text x="106.7" y="171">5k1</text>
<text x="119.4" y="171">D4</text>
<text x="119.4" y="173.5">BLUE</text>
<text x="119.4" y="168.5">33R</text>
<text x="143.5" y="168.5">R7</text>
<text x="143.5" y="171">5k1</text>
<text x="156.2" y="169.8">120R</text>
<text x="156.2" y="172.2">D5</text>
<text x="21.6" y="174.9">C1</text>
<text x="21.6" y="179.9">10u</text>
<text x="29.2" y="174.9">C2</text>
<text x="29.2" y="179.9">100n</text>
<text x="38.8" y="176.2">D3</text>
<text x="53.8" y="176.1">EN</text>
<text x="61.8" y="177.3" transform="rotate(-90 61.8 177.3)">GND</text>
<text x="77.9" y="176.2">C5</text>
<text x="77.9" y="178.5">1u</text>
<text x="156.2" y="174.8">RED</text>
<text x="38.7" y="181.2">BZX585-B5V6.115</text>
<text x="115.6" y="185">R4</text>
<text x="133.4" y="185">R6</text>
<text x="149.9" y="185">R8</text>
<text x="18.9" y="188.8">GNDD</text>
<text x="58.3" y="188.8">GNDD</text>
<text x="72.3" y="188.8">GNDD</text>
<text x="115.6" y="187.6">5k1</text>
<text x="133.4" y="187.6">5k1</text>
<text x="149.9" y="187.6">5k1</text>
<text x="110.4" y="192.6">GNDD</text>
<text x="128.1" y="192.6">GNDD</text>
<text x="144.6" y="192.6">GNDD</text>
</g>
<g font-size="1.8" fill="#a90000">
<text x="32.3" y="26.4">2</text>
<text x="32.3" y="31.5">1</text>
<text x="117.9" y="34.3" transform="rotate(-90 117.9 34.3)">37</text>
<text x="120.4" y="34.3" transform="rotate(-90 120.4 34.3)">36</text>
<text x="122.9" y="34.3" transform="rotate(-90 122.9 34.3)">35</text>
<text x="125.5" y="34.3" transform="rotate(-90 125.5 34.3)">34</text>
<text x="128" y="34.3" transform="rotate(-90 128 34.3)">33</text>
<text x="130.6" y="34.3" transform="rotate(-90 130.6 34.3)">32</text>
<text x="133.1" y="34.3" transform="rotate(-90 133.1 34.3)">31</text>
<text x="135.6" y="34.3" transform="rotate(-90 135.6 34.3)">30</text>
<text x="138.2" y="34.3" transform="rotate(-90 138.2 34.3)">29</text>
<text x="250.8" y="34">2</text>
<text x="256.3" y="31.2" transform="rotate(-90 256.3 31.2)">3</text>
<text x="256.3" y="38.8" transform="rotate(-90 256.3 38.8)">1</text>
<text x="256.3" y="45.2" transform="rotate(-90 256.3 45.2)">3</text>
<text x="30.4" y="53.1">1</text>
<text x="250.8" y="48">2</text>
<text x="256.3" y="52.8" transform="rotate(-90 256.3 52.8)">1</text>
<text x="30.4" y="55.6">2</text>
<text x="30.4" y="58.2">3</text>
<text x="29.7" y="63.2">MP</text>
<text x="30.4" y="60.7">4</text>
<text x="109.8" y="65.8">1</text>
<text x="144.7" y="65.8">28</text>
<text x="109.8" y="68.3">2</text>
<text x="109.8" y="70.9">3</text>
<text x="144.7" y="70.9">26</text>
<text x="144.7" y="68.3">27</text>
<text x="256.3" y="69.3" transform="rotate(-90 256.3 69.3)">3</text>
<text x="109.8" y="73.4">4</text>
<text x="109.8" y="75.9">5</text>
<text x="144.7" y="75.9">24</text>
<text x="144.7" y="73.4">25</text>
<text x="250.8" y="72.1">2</text>
<text x="256.3" y="76.9" transform="rotate(-90 256.3 76.9)">1</text>
<text x="30.4" y="78.5">1</text>
<text x="30.4" y="81">2</text>
<text x="30.4" y="83.6">3</text>
<text x="109.8" y="78.5">6</text>
<text x="109.8" y="81">7</text>
<text x="109.8" y="83.6">8</text>
<text x="144.7" y="83.6">21</text>
<text x="144.7" y="81">22</text>
<text x="144.7" y="78.5">23</text>
<text x="256.3" y="83.3" transform="rotate(-90 256.3 83.3)">3</text>
<text x="30.4" y="86.1">4</text>
<text x="30.4" y="88.6">5</text>
<text x="109.2" y="88.6">10</text>
<text x="109.8" y="86.1">9</text>
<text x="144.7" y="88.6">19</text>
<text x="144.7" y="86.1">20</text>
<text x="250.8" y="86.1">2</text>
<text x="30.4" y="91.2">6</text>
<text x="30.4" y="93.7">7</text>
<text x="256.3" y="90.9" transform="rotate(-90 256.3 90.9)">1</text>
<text x="29.7" y="98.8">MP</text>
<text x="30.4" y="96.3">8</text>
<text x="117.9" y="102.9" transform="rotate(-90 117.9 102.9)">11</text>
<text x="120.4" y="102.9" transform="rotate(-90 120.4 102.9)">12</text>
<text x="122.9" y="102.9" transform="rotate(-90 122.9 102.9)">13</text>
<text x="125.5" y="102.9" transform="rotate(-90 125.5 102.9)">14</text>
<text x="128" y="102.9" transform="rotate(-90 128 102.9)">15</text>
<text x="130.6" y="102.9" transform="rotate(-90 130.6 102.9)">16</text>
<text x="133.1" y="102.9" transform="rotate(-90 133.1 102.9)">17</text>
<text x="135.6" y="102.9" transform="rotate(-90 135.6 102.9)">18</text>
<text x="256.3" y="107.4" transform="rotate(-90 256.3 107.4)">3</text>
<text x="250.8" y="110.2">2</text>
<text x="256.3" y="115" transform="rotate(-90 256.3 115)">1</text>
<text x="250.8" y="124.2">2</text>
<text x="256.3" y="121.4" transform="rotate(-90 256.3 121.4)">3</text>
<text x="256.3" y="129" transform="rotate(-90 256.3 129)">1</text>
<text x="252" y="140.7">1</text>
<text x="252" y="145.8">2</text>
<text x="252" y="150.9">3</text>
<text x="51.4" y="169.9">1</text>
<text x="69.1" y="169.9">5</text>
<text x="51.4" y="175">3</text>
<text x="60.7" y="179.8" transform="rotate(-90 60.7 179.8)">2</text>
</g>
<g font-size="1.8" fill="#0f0f0f">
<text x="120.3" y="29.2" transform="rotate(-90 120.3 29.2)">DVDD</text>
<text x="127.9" y="29" transform="rotate(-90 127.9 29)">MPIO</text>
<text x="133" y="27.5" transform="rotate(-90 133 27.5)">DIR</text>
<text x="135.5" y="27.8" transform="rotate(-90 135.5 27.8)">SCL</text>
<text x="138.1" y="27.9" transform="rotate(-90 138.1 27.9)">SDA</text>
<text x="122.8" y="31.1" transform="rotate(-90 122.8 31.1)">#FAULT</text>
<text x="125.4" y="30.4" transform="rotate(-90 125.4 30.4)">BRAKE</text>
<text x="232.4" y="33.9">GHA</text>
<text x="232.4" y="40.3">SHA</text>
<text x="265.9" y="40.3">OUT_A</text>
<text x="232.4" y="47.9">GLA</text>
<text x="34.3" y="58.1">SDA</text>
<text x="34.4" y="55.5">SCL</text>
<text x="148.6" y="65.7">FG</text>
<text x="95.3" y="68.2">VREG</text>
<text x="148.6" y="68.2">SPEED</text>
<text x="152.7" y="75.9">DRVOFF</text>
<text x="232.4" y="72">GHB</text>
<text x="33" y="83.5">FG</text>
<text x="33" y="80.9">SPEED</text>
<text x="33" y="78.4">DRVOFF</text>
<text x="102.9" y="80.9">CPH</text>
<text x="102.9" y="83.5">GVDD</text>
<text x="102.9" y="78.4">CPL</text>
<text x="156.4" y="83.5">LSS</text>
<text x="157.3" y="78.4">SN</text>
<text x="157.3" y="80.9">SP</text>
<text x="232.4" y="78.4">SHB</text>
<text x="265.7" y="78.4">OUT_B</text>
<text x="33" y="88.6">MPIO</text>
<text x="33" y="86">DIR</text>
<text x="155.9" y="88.6">GHC</text>
<text x="156.2" y="86">GLC</text>
<text x="232.4" y="86">GLB</text>
<text x="33" y="91.1">BRAKE</text>
<text x="33" y="93.6">#FAULT</text>
<text x="71.1" y="100">CPH</text>
<text x="107.6" y="100.3" transform="rotate(-90 107.6 100.3)">SHA</text>
<text x="71.1" y="111.4">CPL</text>
<text x="232.4" y="110.1">GHC</text>
<text x="117.8" y="114.3" transform="rotate(-90 117.8 114.3)">GHA</text>
<text x="120.3" y="114.3" transform="rotate(-90 120.3 114.3)">GLA</text>
<text x="232.4" y="116.5">SHC</text>
<text x="265.7" y="116.5">OUT_C</text>
<text x="232.4" y="124.1">GLC</text>
<text x="125.4" y="129.5" transform="rotate(-90 125.4 129.5)">SHB</text>
<text x="127.9" y="129.5" transform="rotate(-90 127.9 129.5)">GHB</text>
<text x="130.5" y="129.5" transform="rotate(-90 130.5 129.5)">GLB</text>
<text x="135.5" y="129.5" transform="rotate(-90 135.5 129.5)">SHC</text>
<text x="186.7" y="140.6">SP</text>
<text x="207" y="138.1">LSS</text>
<text x="244.3" y="140.6">OUT_A</text>
<text x="186.7" y="149.5">SN</text>
<text x="244.1" y="145.7">OUT_B</text>
<text x="244.1" y="150.8">OUT_C</text>
<text x="94" y="173.6">FG</text>
<text x="130.8" y="174.9">#FAULT</text>
<text x="102.9" y="182.5">DRVOFF</text>
<text x="120.6" y="182.5">DIR</text>
<text x="137.2" y="182.5">BRAKE</text>
</g>
<g font-size="1.8" fill="#0000c2">
<text x="66.7" y="97.1">Charge</text>
<text x="74.5" y="97.1">pump</text>
<text x="15.2" y="158.5">Power</text>
<text x="22" y="158.5">source</text>
<text x="94.6" y="176.6">Pullup</text>
<text x="101.8" y="176.6">is</text>
<text x="104.6" y="176.6">required</text>
<text x="131.4" y="177.9">Pullup</text>
<text x="138.6" y="177.9">is</text>
<text x="141.4" y="177.9">required</text>
</g>
</svg>
